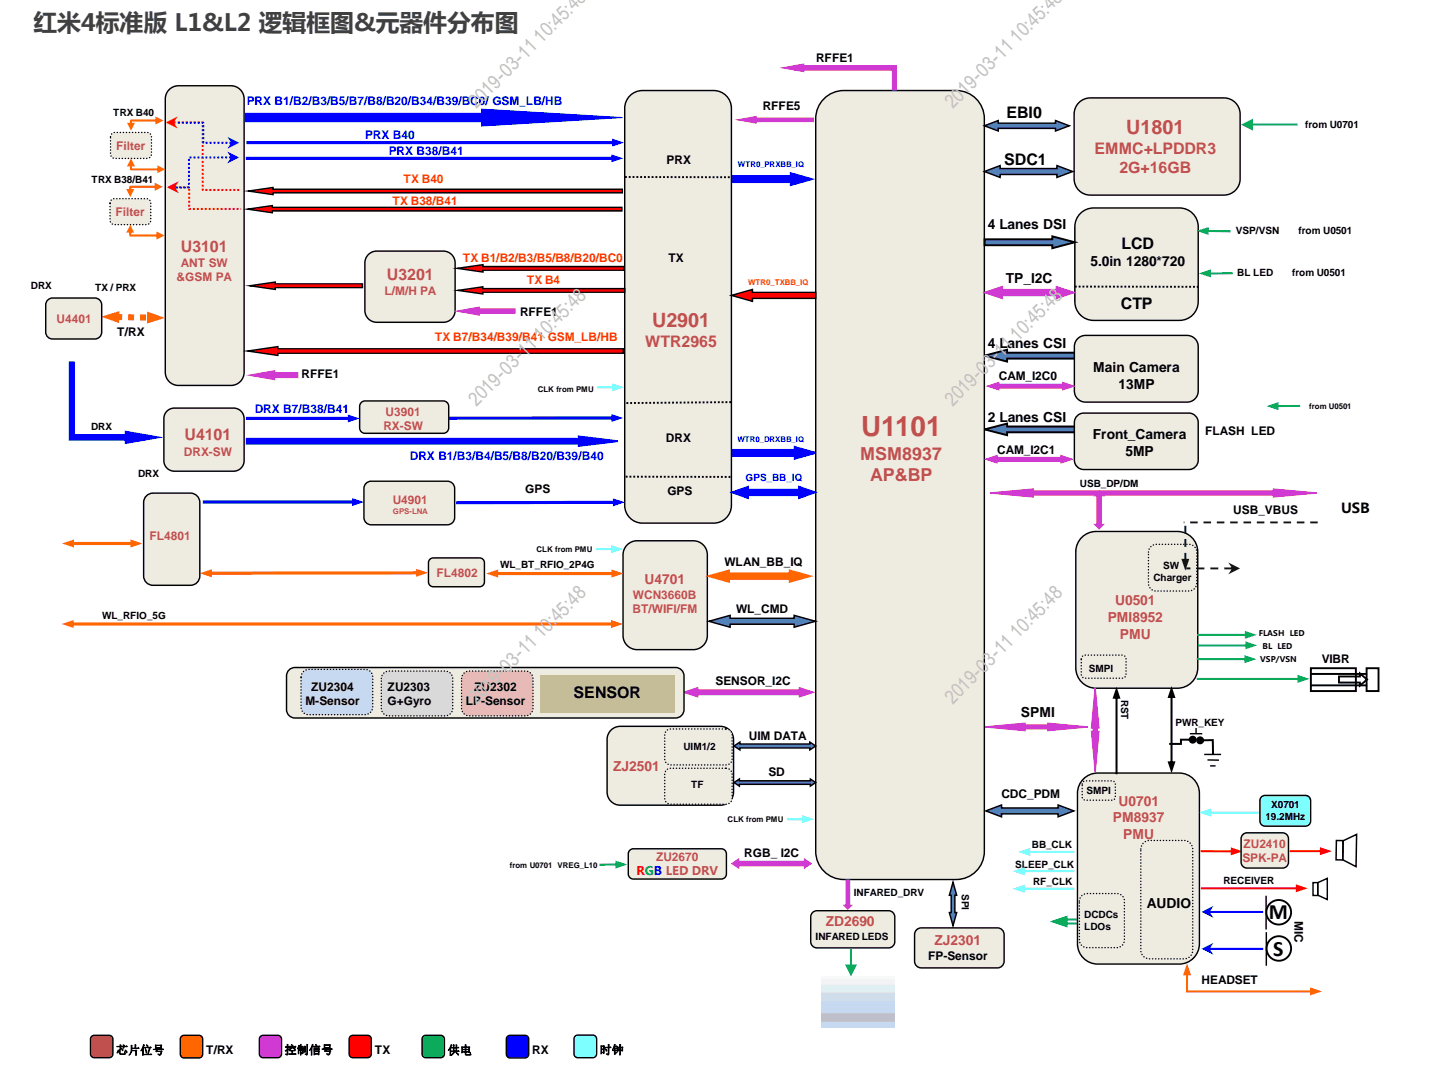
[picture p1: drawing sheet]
<svg xmlns="http://www.w3.org/2000/svg" width="254mm" height="190mm" viewBox="0 0 254 190" stroke-linecap="round" stroke-linejoin="round" font-family="sans-serif">
<path d="M111.9 151.1l.7-.3h15.6a.9 .9 0 0 1 .9 .9v3.6a.9 .9 0 0 1-.9 .9h-15.6a.9 .9 0 0 1-.9-.9v-3.6z" fill-rule="evenodd" fill="#eeece1"/>
<path d="M111.9 151.1l.7-.3h15.6a.9 .9 0 0 1 .9 .9v3.6a.9 .9 0 0 1-.9 .9h-15.6a.9 .9 0 0 1-.9-.9v-3.6z" fill="none" stroke="#000" stroke-width=".25"/>
<path d="M64.2 71.5l.7-.3h13.9a.96 .96 0 0 1 1 1v3.8a.96 .96 0 0 1-1 1h-13.9a.96 .96 0 0 1-1-1v-3.8z" fill-rule="evenodd" fill="#eeece1"/>
<path d="M64.2 71.5l.7-.3h13.9a.96 .96 0 0 1 1 1v3.8a.96 .96 0 0 1-1 1h-13.9a.96 .96 0 0 1-1-1v-3.8z" fill="none" stroke="#000" stroke-width=".25"/>
<path d="M129.3 31.3h11.3v-.5l3.7 1-3.7 1.1v-.5h-11.3z" fill-rule="evenodd" fill="#00f"/>
<path d="M129.3 31.3h11.3v-.5l3.7 1-3.7 1.1v-.5h-11.3z" fill="none" stroke="#00f" stroke-width=".34"/>
<path d="M130 79.9h11.2v-.5l3.8 1.1-3.8 1v-.5h-11.2z" fill-rule="evenodd" fill="#00f"/>
<path d="M130 79.9h11.2v-.5l3.8 1.1-3.8 1v-.5h-11.2z" fill="none" stroke="#00f" stroke-width=".34"/>
<path d="M175 63.2l4-1.1v.6h12.1v1h-12.1v.6z" fill-rule="evenodd" fill="#4f81bd"/>
<path d="M175 63.2l4-1.1v.6h12.1v1h-12.1v.6z" fill="none" stroke="#000" stroke-width=".34"/>
<path d="M175 76.3l4-1v.5h12.1v1h-12.1v.5z" fill-rule="evenodd" fill="#4f81bd"/>
<path d="M175 76.3l4-1v.5h12.1v1h-12.1v.5z" fill="none" stroke="#000" stroke-width=".34"/>
<path d="M146.2 17.9a5 5 0 0 1 3.8-1.8h20a5 5 0 0 1 5 5v130.2a5 5 0 0 1-5 5h-20a5 5 0 0 1-5-5v-130.2a5 5 0 0 1 1.2-3.2z" fill-rule="evenodd" fill="#eeece1"/>
<path d="M146.2 17.9a5 5 0 0 1 3.8-1.8h20a5 5 0 0 1 5 5v130.2a5 5 0 0 1-5 5h-20a5 5 0 0 1-5-5v-130.2a5 5 0 0 1 1.2-3.2z" fill="none" stroke="#000" stroke-width=".25"/>
<path d="M112 17a3.2 3.2 0 0 1 2.2-.9h12.6a3.2 3.2 0 0 1 3.2 3.1v70.6a3.2 3.2 0 0 1-3.2 3.2h-12.6a3.2 3.2 0 0 1-3.2-3.2v-70.6a3.2 3.2 0 0 1 1-2.2z" fill-rule="evenodd" fill="#eeece1"/>
<path d="M112 17a3.2 3.2 0 0 1 2.2-.9h12.6a3.2 3.2 0 0 1 3.2 3.1v70.6a3.2 3.2 0 0 1-3.2 3.2h-12.6a3.2 3.2 0 0 1-3.2-3.2v-70.6a3.2 3.2 0 0 1 1-2.2z" fill="none" stroke="#000" stroke-width=".25"/>
<path d="M192 18l1.1-.5 .7-.1h23.8a2.88 2.88 0 0 1 2.8 2.9v11.5a2.88 2.88 0 0 1-2.8 2.9h-23.8a2.88 2.88 0 0 1-2.9-2.9v-11.5a2.87 2.87 0 0 1 1.1-2.3z" fill-rule="evenodd" fill="#eeece1"/>
<path d="M192 18l1.1-.5 .7-.1h23.8a2.88 2.88 0 0 1 2.8 2.9v11.5a2.88 2.88 0 0 1-2.8 2.9h-23.8a2.88 2.88 0 0 1-2.9-2.9v-11.5a2.87 2.87 0 0 1 1.1-2.3z" fill="none" stroke="#000" stroke-width=".25"/>
<path d="M191.5 60.2l.9-.5 .5-.1h18.1a1.98 1.98 0 0 1 2 2v7.9a1.98 1.98 0 0 1-2 2h-18.1a1.98 1.98 0 0 1-1.9-2v-7.9v-.5z" fill-rule="evenodd" fill="#eeece1"/>
<path d="M191.5 60.2l.9-.5 .5-.1h18.1a1.98 1.98 0 0 1 2 2v7.9a1.98 1.98 0 0 1-2 2h-18.1a1.98 1.98 0 0 1-1.9-2v-7.9v-.5z" fill="none" stroke="#000" stroke-width=".25"/>
<path d="M192 37.9a3.3 3.3 0 0 1 2.4-.9h15.2a3.3 3.3 0 0 1 3.4 3.3v13.3a3.3 3.3 0 0 1-3.4 3.3h-15.2a3.3 3.3 0 0 1-3.3-3.3v-13.3a3.3 3.3 0 0 1 .9-2.4z" fill-rule="evenodd" fill="#eeece1"/>
<path d="M192 37.9a3.3 3.3 0 0 1 2.4-.9h15.2a3.3 3.3 0 0 1 3.4 3.3v13.3a3.3 3.3 0 0 1-3.4 3.3h-15.2a3.3 3.3 0 0 1-3.3-3.3v-13.3a3.3 3.3 0 0 1 .9-2.4z" fill="none" stroke="#000" stroke-width=".25"/>
<path d="M191.5 73.9l.7-.4 .4-.1h18.7a1.67 1.67 0 0 1 1.7 1.7v6.7a1.67 1.67 0 0 1-1.7 1.6h-18.7a1.67 1.67 0 0 1-1.6-1.6v-6.7v-.5z" fill-rule="evenodd" fill="#eeece1"/>
<path d="M191.5 73.9l.7-.4 .4-.1h18.7a1.67 1.67 0 0 1 1.7 1.7v6.7a1.67 1.67 0 0 1-1.7 1.6h-18.7a1.67 1.67 0 0 1-1.6-1.6v-6.7v-.5z" fill="none" stroke="#000" stroke-width=".25"/>
<path d="M29.9 16.1a2.33 2.33 0 0 1 1.8-.9h9.4a2.33 2.33 0 0 1 2.3 2.4v48.6a2.33 2.33 0 0 1-2.3 2.3h-9.4a2.33 2.33 0 0 1-2.3-2.3v-48.6v-.6z" fill-rule="evenodd" fill="#eeece1"/>
<path d="M29.9 16.1a2.33 2.33 0 0 1 1.8-.9h9.4a2.33 2.33 0 0 1 2.3 2.4v48.6a2.33 2.33 0 0 1-2.3 2.3h-9.4a2.33 2.33 0 0 1-2.3-2.3v-48.6v-.6z" fill="none" stroke="#000" stroke-width=".25"/>
<path d="M65.2 85.8l.8-.3h13.5a1.29 1.29 0 0 1 1.3 1.3v5.2a1.29 1.29 0 0 1-1.3 1.3h-13.5a1.29 1.29 0 0 1-1.3-1.3v-5.2l.1-.4z" fill-rule="evenodd" fill="#eeece1"/>
<path d="M65.2 85.8l.8-.3h13.5a1.29 1.29 0 0 1 1.3 1.3v5.2a1.29 1.29 0 0 1-1.3 1.3h-13.5a1.29 1.29 0 0 1-1.3-1.3v-5.2l.1-.4z" fill="none" stroke="#000" stroke-width=".25"/>
<path d="M111.1 31.5h18.9M191.1 50.9l21.9 .1M111.3 71.6l18.7-.1M111.2 84.7l19 .1" fill="none" stroke="#000" stroke-width=".34" stroke-dasharray=".3 .3" stroke-linecap="butt"/>
<path d="M130 87.5l3-1.1v.6h9v-.6l3 1.1-3 1.1v-.6h-9v.6z" fill-rule="evenodd" fill="#00f"/>
<path d="M130 87.5l3-1.1v.6h9v-.6l3 1.1-3 1.1v-.6h-9v.6z" fill="none" stroke="#00f" stroke-width=".25"/>
<path d="M175 52l3.2-1.1v.6h9.6v-.6l3.2 1.1-3.2 1v-.5h-9.6v.5z" fill-rule="evenodd" fill="#d03ad2"/>
<path d="M175 52l3.2-1.1v.6h9.6v-.6l3.2 1.1-3.2 1v-.5h-9.6v.5z" fill="none" stroke="#d03ad2" stroke-width=".25"/>
<path d="M175 30.5l2.8-1.1v.6h10.1v-.6l2.8 1.1-2.8 1v-.5h-10.1v.5z" fill-rule="evenodd" fill="#4f81bd"/>
<path d="M175 30.5l2.8-1.1v.6h10.1v-.6l2.8 1.1-2.8 1v-.5h-10.1v.5z" fill="none" stroke="#000" stroke-width=".25"/>
<path d="M175 22.4l2.4-1v.5h10.2v-.5l2.5 1-2.5 .9v-.5h-10.2v.5z" fill-rule="evenodd" fill="#4f81bd"/>
<path d="M175 22.4l2.4-1v.5h10.2v-.5l2.5 1-2.5 .9v-.5h-10.2v.5z" fill="none" stroke="#000" stroke-width=".25"/>
<path d="M111.7 96.6l1-.4 .5-.1h10a2.5 2.5 0 0 1 2.5 2.5v14.3a2.5 2.5 0 0 1-2.5 2.5h-10a2.5 2.5 0 0 1-2.5-2.5v-14.3a2.49 2.49 0 0 1 1-2z" fill-rule="evenodd" fill="#eeece1"/>
<path d="M111.7 96.6l1-.4 .5-.1h10a2.5 2.5 0 0 1 2.5 2.5v14.3a2.5 2.5 0 0 1-2.5 2.5h-10a2.5 2.5 0 0 1-2.5-2.5v-14.3a2.49 2.49 0 0 1 1-2z" fill="none" stroke="#000" stroke-width=".25"/>
<path d="M126 102.4l3.6-1v.5h10.8v-.5l3.6 1-3.6 1v-.5h-10.8v.5z" fill-rule="evenodd" fill="#f60"/>
<path d="M126 102.4l3.6-1v.5h10.8v-.5l3.6 1-3.6 1v-.5h-10.8v.5z" fill="none" stroke="#f60" stroke-width=".34"/>
<path d="M126 110.4l3.8-1.1v.6h11.4v-.6l3.7 1.1-3.7 1.1v-.6h-11.4v.6z" fill-rule="evenodd" fill="#4f81bd"/>
<path d="M126 110.4l3.8-1.1v.6h11.4v-.6l3.7 1.1-3.7 1.1v-.6h-11.4v.6z" fill="none" stroke="#000" stroke-width=".25"/>
<g fill="#f60">
<path d="M12.8 96.3h10.7v.6h-10.7zM11 96.6l2.1-.7v1.4zM23.2 95.9l2.1 .7-2.1 .7z"/>
<path d="M12.7 110.6h96.3v.6h-96.3zM11 110.9l2.1-.7v1.4zM108.6 110.2l2.1 .7-2.1 .7z"/>
</g>
<path d="M26 88.1l.7-.4 .5-.1h6.7a1.66 1.66 0 0 1 1.6 1.7v13a1.66 1.66 0 0 1-1.6 1.7h-6.7a1.66 1.66 0 0 1-1.7-1.7v-13l.1-.4z" fill-rule="evenodd" fill="#eeece1"/>
<path d="M26 88.1l.7-.4 .5-.1h6.7a1.66 1.66 0 0 1 1.6 1.7v13a1.66 1.66 0 0 1-1.6 1.7h-6.7a1.66 1.66 0 0 1-1.7-1.7v-13l.1-.4z" fill="none" stroke="#000" stroke-width=".25"/>
<path d="M106 97.4v.4h3v-.4zM108.6 96.9v1.4l2.1-.7z" fill="#6ff"/>
<path d="M81.1 89.1v.5l28.2-.1v-.5zM108.9 88.6v1.4l2.2-.7z" fill="#00f"/>
<path d="M20.7 55.8h1v1.1h-1.1zM22.8 55.8l1 .1v1h-1zM24.9 55.9h1.1l-.1 1.1-1-.1zM18 56.3l3.2-1v2.1zM26.2 55.4l3.1 1.1-3.2 1z" fill="#f60"/>
<path d="M43.6 20.1h42v-.7l25 1.5-25 1.5v-.8h-42z" fill-rule="evenodd" fill="#00f"/>
<path d="M43.6 20.1h42v-.7l25 1.5-25 1.5v-.8h-42z" fill="none" stroke="#00f" stroke-width=".18"/>
<path d="M130 52.5l3.8-1.1v.6h11.2v1h-11.2v.6z" fill-rule="evenodd" fill="#f00"/>
<path d="M130 52.5l3.8-1.1v.6h11.2v1h-11.2v.6z" fill="none" stroke="#000" stroke-width=".25"/>
<path d="M214.5 40.9h4.2v.4l-4.2-.1zM212.7 41l2.2-.7-.1 1.5z" fill="#00b050"/>
<path d="M32.2 184.2l.5-.2h2.7a.66 .66 0 0 1 .6 .6v2.7a.66 .66 0 0 1-.6 .7h-2.7a.66 .66 0 0 1-.7-.7v-2.7z" fill-rule="evenodd" fill="#f60"/>
<path d="M32.2 184.2l.5-.2h2.7a.66 .66 0 0 1 .6 .6v2.7a.66 .66 0 0 1-.6 .7h-2.7a.66 .66 0 0 1-.7-.7v-2.7z" fill="none" stroke="#000" stroke-width=".25"/>
<path d="M62.3 184.2l.4-.2h2.6a.66 .66 0 0 1 .7 .6v2.7a.66 .66 0 0 1-.7 .7h-2.6a.66 .66 0 0 1-.6-.7v-2.7z" fill-rule="evenodd" fill="#f00"/>
<path d="M62.3 184.2l.4-.2h2.6a.66 .66 0 0 1 .7 .6v2.7a.66 .66 0 0 1-.7 .7h-2.6a.66 .66 0 0 1-.6-.7v-2.7z" fill="none" stroke="#000" stroke-width=".25"/>
<path d="M90.2 184.2l.5-.2h2.6a.66 .66 0 0 1 .7 .6v2.7a.66 .66 0 0 1-.7 .7h-2.6a.66 .66 0 0 1-.7-.7v-2.7z" fill-rule="evenodd" fill="#00f"/>
<path d="M90.2 184.2l.5-.2h2.6a.66 .66 0 0 1 .7 .6v2.7a.66 .66 0 0 1-.7 .7h-2.6a.66 .66 0 0 1-.7-.7v-2.7z" fill="none" stroke="#000" stroke-width=".25"/>
<path d="M75.2 184.2l.5-.2h2.6a.66 .66 0 0 1 .7 .6v2.7a.66 .66 0 0 1-.7 .7h-2.6a.66 .66 0 0 1-.7-.7v-2.7z" fill-rule="evenodd" fill="#00b050"/>
<path d="M75.2 184.2l.5-.2h2.6a.66 .66 0 0 1 .7 .6v2.7a.66 .66 0 0 1-.7 .7h-2.6a.66 .66 0 0 1-.7-.7v-2.7z" fill="none" stroke="#000" stroke-width=".25"/>
<path d="M16.3 184.2l.4-.2h2.7a.66 .66 0 0 1 .7 .6v2.7a.66 .66 0 0 1-.7 .7h-2.7a.66 .66 0 0 1-.6-.7v-2.7z" fill-rule="evenodd" fill="#c0504d"/>
<path d="M16.3 184.2l.4-.2h2.7a.66 .66 0 0 1 .7 .6v2.7a.66 .66 0 0 1-.7 .7h-2.7a.66 .66 0 0 1-.6-.7v-2.7z" fill="none" stroke="#000" stroke-width=".25"/>
<path d="M46.3 184.2l.5-.2h2.6a.66 .66 0 0 1 .6 .6v2.7a.66 .66 0 0 1-.6 .7h-2.6a.66 .66 0 0 1-.7-.7v-2.7z" fill-rule="evenodd" fill="#d03ad2"/>
<path d="M46.3 184.2l.5-.2h2.6a.66 .66 0 0 1 .6 .6v2.7a.66 .66 0 0 1-.6 .7h-2.6a.66 .66 0 0 1-.7-.7v-2.7z" fill="none" stroke="#000" stroke-width=".25"/>
<path d="M102.2 184.1l.5-.2h2.7a.67 .67 0 0 1 .6 .7v2.7a.67 .67 0 0 1-.6 .7h-2.7a.67 .67 0 0 1-.7-.7v-2.7z" fill-rule="evenodd" fill="#6ff"/>
<path d="M102.2 184.1l.5-.2h2.7a.67 .67 0 0 1 .6 .7v2.7a.67 .67 0 0 1-.6 .7h-2.7a.67 .67 0 0 1-.7-.7v-2.7z" fill="none" stroke="#000" stroke-width=".25"/>
<path d="M175 42.5h12v-.5l4.1 1.1-4.1 1v-.5h-12z" fill-rule="evenodd" fill="#4f81bd"/>
<path d="M175 42.5h12v-.5l4.1 1.1-4.1 1v-.5h-12z" fill="none" stroke="#000" stroke-width=".34"/>
<path d="M29.7 73.1l.8-.5 .5-.1h10.5a1.87 1.87 0 0 1 1.9 1.9v7.5a1.87 1.87 0 0 1-1.9 1.8h-10.5a1.87 1.87 0 0 1-1.9-1.8v-7.5l.1-.5z" fill-rule="evenodd" fill="#eeece1"/>
<path d="M29.7 73.1l.8-.5 .5-.1h10.5a1.87 1.87 0 0 1 1.9 1.9v7.5a1.87 1.87 0 0 1-1.9 1.8h-10.5a1.87 1.87 0 0 1-1.9-1.8v-7.5l.1-.5z" fill="none" stroke="#000" stroke-width=".25"/>
<path d="M43.9 78h59v-.4l6.9 .8-6.9 .8v-.4h-59z" fill-rule="evenodd" fill="#00f"/>
<path d="M43.9 78h59v-.4l6.9 .8-6.9 .8v-.4h-59z" fill="none" stroke="#00f" stroke-width=".34"/>
<path d="M44.6 66.7l4.2-.7v.3h4.1v.7h-4.1v.4z" fill-rule="evenodd" fill="#d03ad2"/>
<path d="M44.6 66.7l4.2-.7v.3h4.1v.7h-4.1v.4z" fill="none" stroke="#d03ad2" stroke-width=".34"/>
<path d="M36 88.9v.6h26.9v-.6zM62.6 88.5v1.4l2.1-.7z" fill="#00f"/>
<path d="M214.9 48.4v.4l4.2-.1v-.3zM213.1 48.6l2.1 .7v-1.4z" fill="#00b050"/>
<path d="M130.5 139.1l.9-.7v.3h12.6v-.3l1 .7-1 .6v-.3h-12.6v.3z" fill-rule="evenodd" fill="#4f81bd"/>
<path d="M130.5 139.1l.9-.7v.3h12.6v-.3l1 .7-1 .6v-.3h-12.6v.3z" fill="none" stroke="#000" stroke-width=".25"/>
<path d="M130.5 132.6l1-.7v.3h12.5v-.3l1 .7-1 .7v-.4h-12.5v.4z" fill-rule="evenodd" fill="#4f81bd"/>
<path d="M130.5 132.6l1-.7v.3h12.5v-.3l1 .7-1 .7v-.4h-12.5v.4z" fill="none" stroke="#000" stroke-width=".25"/>
<path d="M108.4 129.9a2.33 2.33 0 0 1 1.8-.8h17.9a2.33 2.33 0 0 1 2.3 2.3v9.4a2.33 2.33 0 0 1-2.3 2.3h-17.9a2.33 2.33 0 0 1-2.3-2.3v-9.4l.1-.5z" fill-rule="evenodd" fill="#eeece1"/>
<path d="M108.4 129.9a2.33 2.33 0 0 1 1.8-.8h17.9a2.33 2.33 0 0 1 2.3 2.3v9.4a2.33 2.33 0 0 1-2.3 2.3h-17.9a2.33 2.33 0 0 1-2.3-2.3v-9.4l.1-.5z" fill="none" stroke="#000" stroke-width=".25"/>
<path d="M118.6 129.7l.6-.2h9.9a1.06 1.06 0 0 1 1 1.1v4.3a1.06 1.06 0 0 1-1 1h-9.9a1.06 1.06 0 0 1-1-1v-4.3v-.3z" fill-rule="evenodd" fill="#eeece1"/>
<path d="M118.6 129.7l.6-.2h9.9a1.06 1.06 0 0 1 1 1.1v4.3a1.06 1.06 0 0 1-1 1h-9.9a1.06 1.06 0 0 1-1-1v-4.3v-.3z" fill="none" stroke="#000" stroke-width=".25" stroke-dasharray="0 .5"/>
<path d="M118.6 136.7l.6-.2h9.9a1.06 1.06 0 0 1 1 1.1v4.3a1.06 1.06 0 0 1-1 1h-9.9a1.06 1.06 0 0 1-1-1v-4.3v-.3z" fill-rule="evenodd" fill="#eeece1"/>
<path d="M118.6 136.7l.6-.2h9.9a1.06 1.06 0 0 1 1 1.1v4.3a1.06 1.06 0 0 1-1 1h-9.9a1.06 1.06 0 0 1-1-1v-4.3v-.3z" fill="none" stroke="#000" stroke-width=".25" stroke-dasharray="0 .5"/>
<path d="M65.5 45.2l.9-.5 .6-.1h11.8a2.11 2.11 0 0 1 2.1 2.1v8.5a2.11 2.11 0 0 1-2.1 2.1h-11.8a2.11 2.11 0 0 1-2.1-2.1v-8.5v-.5z" fill-rule="evenodd" fill="#eeece1"/>
<path d="M65.5 45.2l.9-.5 .6-.1h11.8a2.11 2.11 0 0 1 2.1 2.1v8.5a2.11 2.11 0 0 1-2.1 2.1h-11.8a2.11 2.11 0 0 1-2.1-2.1v-8.5v-.5z" fill="none" stroke="#000" stroke-width=".25"/>
<path d="M81.3 47.7l4.5-.7v.4h25.1v.6h-25.1v.3z" fill-rule="evenodd" fill="#f00"/>
<path d="M81.3 47.7l4.5-.7v.4h25.1v.6h-25.1v.3z" fill="none" stroke="#000" stroke-width=".25"/>
<path d="M81.5 55.3l3.6-.6v.3h6.4v.6h-6.4v.3z" fill-rule="evenodd" fill="#d03ad2"/>
<path d="M81.5 55.3l3.6-.6v.3h6.4v.6h-6.4v.3z" fill="none" stroke="#d03ad2" stroke-width=".34"/>
<path d="M121.5 123l2.5-.8v.4h18.1v-.4l2.5 .8-2.5 .8v-.4h-18.1v.4z" fill-rule="evenodd" fill="#d03ad2"/>
<path d="M121.5 123l2.5-.8v.4h18.1v-.4l2.5 .8-2.5 .8v-.4h-18.1v.4z" fill="none" stroke="#d03ad2" stroke-width=".25"/>
<path d="M51.2 119.2l.8-.5 .4-.1h67.7a1.5 1.5 0 0 1 1.5 1.5v6a1.5 1.5 0 0 1-1.5 1.5h-67.7a1.5 1.5 0 0 1-1.5-1.5v-6z" fill-rule="evenodd" fill="#eeece1"/>
<path d="M51.2 119.2l.8-.5 .4-.1h67.7a1.5 1.5 0 0 1 1.5 1.5v6a1.5 1.5 0 0 1-1.5 1.5h-67.7a1.5 1.5 0 0 1-1.5-1.5v-6z" fill="none" stroke="#000" stroke-width=".25"/>
<path d="M96 120h23.9v6.7h-23.9z" fill-rule="evenodd" fill="#c4bd97"/>
<path d="M53.8 119.5l.6-.5h.4h10.1a1.34 1.34 0 0 1 1.4 1.3v5.4a1.34 1.34 0 0 1-1.4 1.3h-10.1a1.34 1.34 0 0 1-1.3-1.3v-5.4z" fill-rule="evenodd" fill="#c6d9f1"/>
<path d="M53.8 119.5l.6-.5h.4h10.1a1.34 1.34 0 0 1 1.4 1.3v5.4a1.34 1.34 0 0 1-1.4 1.3h-10.1a1.34 1.34 0 0 1-1.3-1.3v-5.4z" fill="none" stroke="#000" stroke-width=".25" stroke-dasharray="0 .5"/>
<path d="M68 119.8l.7-.5h.4h10a1.32 1.32 0 0 1 1.4 1.3v5.3a1.32 1.32 0 0 1-1.4 1.3h-10a1.32 1.32 0 0 1-1.3-1.3v-5.3z" fill-rule="evenodd" fill="#d9d9d9"/>
<path d="M68 119.8l.7-.5h.4h10a1.32 1.32 0 0 1 1.4 1.3v5.3a1.32 1.32 0 0 1-1.4 1.3h-10a1.32 1.32 0 0 1-1.3-1.3v-5.3z" fill="none" stroke="#000" stroke-width=".25" stroke-dasharray="0 .5"/>
<path d="M82.3 119.8l.6-.5h.5h10a1.32 1.32 0 0 1 1.3 1.3v5.3a1.32 1.32 0 0 1-1.3 1.3h-10a1.32 1.32 0 0 1-1.4-1.3v-5.3z" fill-rule="evenodd" fill="#e6b9b8"/>
<path d="M82.3 119.8l.6-.5h.5h10a1.32 1.32 0 0 1 1.3 1.3v5.3a1.32 1.32 0 0 1-1.3 1.3h-10a1.32 1.32 0 0 1-1.4-1.3v-5.3z" fill="none" stroke="#000" stroke-width=".25" stroke-dasharray="0 .5"/>
<g fill="#6ff">
<path d="M106.2 68.7v.3h2.9v-.3zM108.8 68.1v1.4l2.1-.7z"/>
<path d="M140 145.4v.4h2.9v-.4zM142.6 144.9v1.4l2.1-.7z"/>
</g>
<path d="M163 165.1l.7-.2h13.6a1.18 1.18 0 0 1 1.2 1.2v4.7a1.18 1.18 0 0 1-1.2 1.2h-13.6a1.18 1.18 0 0 1-1.1-1.2v-4.7v-.4z" fill-rule="evenodd" fill="#eeece1"/>
<path d="M163 165.1l.7-.2h13.6a1.18 1.18 0 0 1 1.2 1.2v4.7a1.18 1.18 0 0 1-1.2 1.2h-13.6a1.18 1.18 0 0 1-1.1-1.2v-4.7v-.4z" fill="none" stroke="#000" stroke-width=".25"/>
<path d="M169.4 156.8l.7 2.3h-.4v3.1h.4l-.7 2.3-.7-2.3h.4v-3.1h-.4z" fill-rule="evenodd" fill="#4f81bd"/>
<path d="M169.4 156.8l.7 2.3h-.4v3.1h.4l-.7 2.3-.7-2.3h.4v-3.1h-.4z" fill="none" stroke="#000" stroke-width=".25"/>
<path d="M222.4 22h8.2v.3h-8.2zM220.6 22.1l2.1-1v2.1z" fill="#00b050"/>
<g fill="#00f">
<path d="M79.8 74v.6h29.2v-.6zM108.7 73.6v1.4l2.1-.7z"/>
<path d="M43.7 74.1v.5h18.5v-.5zM61.8 73.7v1.4l2.1-.7z"/>
</g>
<path d="M226.9 72v.3h4.2v-.3zM225.1 72.2l2.1 .7v-1.4z" fill="#00b050"/>
<path d="M175.1 129.2l7.1-.7v.4h4v-.4l7.1 .7-7.1 .6v-.3h-4v.3z" fill-rule="evenodd" fill="#d03ad2"/>
<path d="M175.1 129.2l7.1-.7v.4h4v-.4l7.1 .7-7.1 .6v-.3h-4v.3z" fill="none" stroke="#d03ad2" stroke-width=".25"/>
<path d="M192.3 95.5a3.6 3.6 0 0 1 2.5-1.1h14.5a3.6 3.6 0 0 1 3.6 3.7v20.6a3.6 3.6 0 0 1-3.6 3.6h-14.5a3.6 3.6 0 0 1-3.6-3.6v-20.6a3.6 3.6 0 0 1 1.1-2.6z" fill-rule="evenodd" fill="#eeece1"/>
<path d="M192.3 95.5a3.6 3.6 0 0 1 2.5-1.1h14.5a3.6 3.6 0 0 1 3.6 3.7v20.6a3.6 3.6 0 0 1-3.6 3.6h-14.5a3.6 3.6 0 0 1-3.6-3.6v-20.6a3.6 3.6 0 0 1 1.1-2.6z" fill="none" stroke="#000" stroke-width=".25"/>
<path d="M224.2 141.6l.7-.2h7.2a.91 .91 0 0 1 .9 .9v3.6a.91 .91 0 0 1-.9 .9h-7.2a.91 .91 0 0 1-1-.9v-3.6z" fill-rule="evenodd" fill="#6ff"/>
<path d="M224.2 141.6l.7-.2h7.2a.91 .91 0 0 1 .9 .9v3.6a.91 .91 0 0 1-.9 .9h-7.2a.91 .91 0 0 1-1-.9v-3.6z" fill="none" stroke="#000" stroke-width=".25"/>
<path d="M192.6 138.4a3.6 3.6 0 0 1 2.5-1h14.5a3.6 3.6 0 0 1 3.6 3.6v26.7a3.6 3.6 0 0 1-3.6 3.6h-14.5a3.6 3.6 0 0 1-3.6-3.6v-26.7a3.6 3.6 0 0 1 1.1-2.6z" fill-rule="evenodd" fill="#eeece1"/>
<path d="M192.6 138.4a3.6 3.6 0 0 1 2.5-1h14.5a3.6 3.6 0 0 1 3.6 3.6v26.7a3.6 3.6 0 0 1-3.6 3.6h-14.5a3.6 3.6 0 0 1-3.6-3.6v-26.7a3.6 3.6 0 0 1 1.1-2.6z" fill="none" stroke="#000" stroke-width=".25"/>
<path d="M204.4 97.3l.7-.5 .4-.1h5.8a1.38 1.38 0 0 1 1.4 1.4v5.5a1.38 1.38 0 0 1-1.4 1.4h-5.8a1.38 1.38 0 0 1-1.4-1.4v-5.5z" fill-rule="evenodd" fill="#eeece1"/>
<path d="M204.4 97.3l.7-.5 .4-.1h5.8a1.38 1.38 0 0 1 1.4 1.4v5.5a1.38 1.38 0 0 1-1.4 1.4h-5.8a1.38 1.38 0 0 1-1.4-1.4v-5.5z" fill="none" stroke="#000" stroke-width=".25" stroke-dasharray="0 .5"/>
<path d="M192.4 159l.8-.2h5.3a1.33 1.33 0 0 1 1.4 1.3v7a1.33 1.33 0 0 1-1.4 1.3h-5.3a1.33 1.33 0 0 1-1.3-1.3v-7v-.4z" fill-rule="evenodd" fill="#eeece1"/>
<path d="M192.4 159l.8-.2h5.3a1.33 1.33 0 0 1 1.4 1.3v7a1.33 1.33 0 0 1-1.4 1.3h-5.3a1.33 1.33 0 0 1-1.3-1.3v-7v-.4z" fill="none" stroke="#000" stroke-width=".25" stroke-dasharray="0 .5"/>
<path d="M211.5 130.4h2.2M212.6 129.4v.9M214 134.1h3M214.6 135l2.1 .1M215.1 136.1h1" fill="none" stroke="#000" stroke-width=".25"/>
<g fill="#000">
<path d="M207.8 132v.4h2.3v-1l-.2 .2h2.1v-.3h-2.3v.9l.2-.2zM211.3 131.4a.71 .71 0 0 0 1.4 0 .71 .71 0 0 0-1.4 0z"/>
<path d="M213.3 131.4v.3h2.3l-.2-.2v2.5h.4l-.1-2.7zM212.6 131.6a.71 .71 0 0 0 1.4 0 .71 .71 0 0 0-1.4 0z"/>
</g>
<path d="M234.2 92.8h-23.8" fill="none" stroke="#060" stroke-width=".34" stroke-dasharray="1.4 1" stroke-linecap="butt"/>
<path d="M189.2 163.9h2.2v.4h-2.2zM189.2 163.2h2.2v.4h-2.2zM186.6 163.8l3.2-1.1v2.1z" fill="#00b050"/>
<path d="M176 87.6l7.6-.7v.4h42.8v-.4l7.6 .7-7.6 .7v-.3h-42.8v.3z" fill-rule="evenodd" fill="#d03ad2"/>
<path d="M176 87.6l7.6-.7v.4h42.8v-.4l7.6 .7-7.6 .7v-.3h-42.8v.3z" fill="none" stroke="#d03ad2" stroke-width=".25"/>
<g fill="#6ff">
<path d="M182.8 151.2v.4h8.2v-.4zM181 151.4l2.1 .7v-1.4z"/>
<path d="M214.9 144.2v.4h8.8v-.4zM213.1 144.4l2.2 .7v-1.4z"/>
</g>
<g fill="#060">
<path d="M217.6 100.8v.4h1.4v-.4zM215.1 100.8v.4h1.4v-.4zM212.7 100.8v.4h1.4v-.4zM210.8 100.8v.4h.8v-.4zM218.3 99.9l.7 1.1-.7 1.1 2.1-1.1z"/>
<path d="M210.5 98.3v1.4h.4v-1.4zM210.5 95.8v1.4h.4v-1.4zM210.5 93.4v1.3h.4v-1.3zM210 99.3l.7 2.1 .7-2.1z"/>
</g>
<path d="M194.7 122.2l.6 7.2h-.3v.6h.3l-.6 7.1-.7-7.1h.3v-.6h-.3z" fill-rule="evenodd" fill="#d03ad2"/>
<path d="M194.7 122.2l.6 7.2h-.3v.6h.3l-.6 7.1-.7-7.1h.3v-.6h-.3z" fill="none" stroke="#d03ad2" stroke-width=".25"/>
<g fill="#000">
<path d="M198.3 123.8h.3v13.8h-.3zM198.5 122l.7 2.2h-1.4z"/>
<path d="M208.1 123.7h.3v12h-.3zM207.5 135.3h1.4l-.7 2.1zM208.2 121.9l.7 2.1h-1.4z"/>
</g>
<path d="M192.4 116.6l.5-.2h6.6a.69 .69 0 0 1 .7 .7v2.7a.69 .69 0 0 1-.7 .7h-6.6a.69 .69 0 0 1-.7-.7v-2.7z" fill-rule="evenodd" fill="#eeece1"/>
<path d="M192.4 116.6l.5-.2h6.6a.69 .69 0 0 1 .7 .7v2.7a.69 .69 0 0 1-.7 .7h-6.6a.69 .69 0 0 1-.7-.7v-2.7z" fill="none" stroke="#000" stroke-width=".25" stroke-dasharray="0 .5"/>
<path d="M192.6 138.8h5.4l.2 .5v2.6l-.5 .3-5.1-.1-.2-.5v-2.3z" fill-rule="evenodd" fill="#eeece1"/>
<path d="M192.6 138.8h5.4l.2 .5v2.6l-.5 .3-5.1-.1-.2-.5v-2.3z" fill="none" stroke="#000" stroke-width=".25" stroke-dasharray="0 .5"/>
<g fill="#00b050">
<path d="M212.8 112.6v.4h8.8v-.4zM221.3 112.1v1.4l2.1-.7z"/>
<path d="M212.9 114.5v.4h8.8v-.4zM221.4 114v1.4l2.1-.7z"/>
<path d="M212.7 117v.3h8.8v-.3zM221.2 116.4v1.4l2.1-.7z"/>
</g>
<path d="M181.8 157.8v.3h9.2v-.3zM180 157.9l2.1 .8v-1.5z" fill="#6ff"/>
<path d="M203.4 149.6l.9-.2h6.2a1.54 1.54 0 0 1 1.5 1.5v18a1.54 1.54 0 0 1-1.5 1.5h-6.2a1.54 1.54 0 0 1-1.5-1.5v-18l.1-.5z" fill-rule="evenodd" fill="#eeece1"/>
<path d="M203.4 149.6l.9-.2h6.2a1.54 1.54 0 0 1 1.5 1.5v18a1.54 1.54 0 0 1-1.5 1.5h-6.2a1.54 1.54 0 0 1-1.5-1.5v-18l.1-.5z" fill="none" stroke="#000" stroke-width=".25" stroke-dasharray="0 .5"/>
<path d="M237.5 149.4h1.2v3.4h-1.2zM238.7 149.4l2.4-1.1-.1 5.7-2.3-1.2z" fill="none" stroke="#000" stroke-width=".26"/>
<g fill="#f00">
<path d="M213.4 151.1h5.7v.4l-5.7-.1zM218.8 150.6l2.1 .7-2.1 .7z"/>
<path d="M213.4 157.7h17.3v.3h-17.3zM230.3 157.2l2.2 .7-2.2 .7z"/>
</g>
<path d="M210.8 173h.4v3.2l-.2-.2h22.2v.4h-22.4zM211 171.2l.7 2.1h-1.4zM232.9 175.5l2.1 .7-2.1 .7z" fill="#f60"/>
<g fill="none" stroke="#000" stroke-width=".34">
<path d="M233 118.7h8v4.1h-8zM233 119.8h10M242.9 118.7h2.1v4.1h-2.1zM233 121.8h10M238 120.2h3.7v-.5l1.3 1.1-1.3 1v-.5h-3.7z"/>
<circle cx="227.3" cy="162.1" r="2.19"/>
</g>
<path d="M225 159.2v6M233.4 156.8h.8v2.3h-.8zM234.2 156.9l1.7-.8v3.8l-1.7-.8z" fill="none" stroke="#000" stroke-width=".25"/>
<path d="M229.2 151.1h5.8v.3h-5.8zM234.6 150.6l2.1 .7-2.1 .7z" fill="#f00"/>
<path d="M220.8 148.4l.5-.3 .3-.1h6.4a1.05 1.05 0 0 1 1 1v4.2a1.05 1.05 0 0 1-1 1.1h-6.4a1.05 1.05 0 0 1-1-1.1v-4.2z" fill-rule="evenodd" fill="#eeece1"/>
<path d="M220.8 148.4l.5-.3 .3-.1h6.4a1.05 1.05 0 0 1 1 1v4.2a1.05 1.05 0 0 1-1 1.1h-6.4a1.05 1.05 0 0 1-1-1.1v-4.2z" fill="none" stroke="#000" stroke-width=".25"/>
<path d="M181.8 154.6v.4h9.2v-.4zM180 154.8l2.1 .7v-1.4z" fill="#6ff"/>
<circle cx="227.3" cy="168.6" r="2.18" fill="none" stroke="#000" stroke-width=".34"/>
<path d="M225.1 165.7v5.9" fill="none" stroke="#000" stroke-width=".25"/>
<g fill="#00f">
<path d="M215 161.9h9.6v.3h-9.6zM213.6 162.1l2.1-1.1-.7 1.1 .7 1z"/>
<path d="M215 168.4h9.6v.4h-9.6zM213.6 168.6l2.1-1-.7 1 .7 1.1z"/>
</g>
<g fill="#00b050">
<path d="M212.7 120.5v.3h18.3v-.3zM230.6 119.9v1.5l2.1-.8z"/>
<path d="M106.6 153.5v.3h3.1v-.3zM109.4 152.9v1.5l2.1-.8z"/>
</g>
<path d="M130.1 153.5l1.2-.8v.4h11.7v-.4l1.1 .8-1.1 .7v-.4h-11.7v.4z" fill-rule="evenodd" fill="#d03ad2"/>
<path d="M130.1 153.5l1.2-.8v.4h11.7v-.4l1.1 .8-1.1 .7v-.4h-11.7v.4z" fill="none" stroke="#d03ad2" stroke-width=".25"/>
<path d="M131.5 21.3l2.8-.5v.2h10.2v.5h-10.2v.3z" fill-rule="evenodd" fill="#d03ad2"/>
<path d="M131.5 21.3l2.8-.5v.2h10.2v.5h-10.2v.3z" fill="none" stroke="#d03ad2" stroke-width=".34"/>
<path d="M144.3 162.3l.6-.4 .3-.1h12.7a1.1 1.1 0 0 1 1.1 1.1v4.4a1.1 1.1 0 0 1-1.1 1.1h-12.7a1.1 1.1 0 0 1-1.1-1.1v-4.4z" fill-rule="evenodd" fill="#eeece1"/>
<path d="M144.3 162.3l.6-.4 .3-.1h12.7a1.1 1.1 0 0 1 1.1 1.1v4.4a1.1 1.1 0 0 1-1.1 1.1h-12.7a1.1 1.1 0 0 1-1.1-1.1v-4.4z" fill="none" stroke="#000" stroke-width=".25"/>
<path d="M151.1 168.7h.3v3h-.3zM150.2 171.4h2.1l-1 2.1z" fill="#00b050"/>
<path d="M150.5 156.5h.5v4.5h.2l-.5 .5-.5-.5h.3z" fill-rule="evenodd" fill="#d03ad2"/>
<path d="M150.5 156.5h.5v4.5h.2l-.5 .5-.5-.5h.3z" fill="none" stroke="#d03ad2" stroke-width=".35"/>
<path d="M194.7 88l.7-.6 .6 .6h-.3v5.3h.3l-.6 .6-.7-.6h.4v-5.3z" fill-rule="evenodd" fill="#d03ad2"/>
<path d="M194.7 88l.7-.6 .6 .6h-.3v5.3h.3l-.6 .6-.7-.6h.4v-5.3z" fill="none" stroke="#d03ad2" stroke-width=".35"/>
<path d="M146 173.6h13v9h-13z" fill-rule="evenodd" fill="#fff"/>
<path d="M175.2 144.1l2.8-1.1v.6h10.1v-.6l2.8 1.1-2.8 1.1v-.6h-10.1v.6z" fill-rule="evenodd" fill="#4f81bd"/>
<path d="M175.2 144.1l2.8-1.1v.6h10.1v-.6l2.8 1.1-2.8 1.1v-.6h-10.1v.6z" fill="none" stroke="#000" stroke-width=".25"/>
<path d="M175.3 81.6l1.9-.6v.3h11.4v-.3l1.9 .6-1.9 .7v-.4h-11.4v.4z" fill-rule="evenodd" fill="#d03ad2"/>
<path d="M175.3 81.6l1.9-.6v.3h11.4v-.3l1.9 .6-1.9 .7v-.4h-11.4v.4z" fill="none" stroke="#d03ad2" stroke-width=".25"/>
<path d="M175.6 68.6l1.9-.6v.3h11.4v-.3l1.9 .6-1.9 .7v-.4h-11.4v.4z" fill-rule="evenodd" fill="#d03ad2"/>
<path d="M175.6 68.6l1.9-.6v.3h11.4v-.3l1.9 .6-1.9 .7v-.4h-11.4v.4z" fill="none" stroke="#d03ad2" stroke-width=".25"/>
<path d="M88.2 101.6v.6h20.8v-.6zM86.4 101.9l2.1 .7v-1.4zM108.7 101.2v1.4l2.1-.7z" fill="#f60"/>
<path d="M76.4 99.4l.6-.3h8.3a.85 .85 0 0 1 .8 .9v3.4a.85 .85 0 0 1-.8 .9h-8.3a.85 .85 0 0 1-.8-.9v-3.4z" fill-rule="evenodd" fill="#eeece1"/>
<path d="M76.4 99.4l.6-.3h8.3a.85 .85 0 0 1 .8 .9v3.4a.85 .85 0 0 1-.8 .9h-8.3a.85 .85 0 0 1-.8-.9v-3.4z" fill="none" stroke="#000" stroke-width=".25"/>
<path d="M37.3 101.6v.5h37v-.6zM35.5 101.9l2.2 .7v-1.4zM74 101.1v1.4l2.1-.7z" fill="#f60"/>
<path d="M8.6 53.2l.7-.2h7.6a1.21 1.21 0 0 1 1.2 1.2v4.8a1.21 1.21 0 0 1-1.2 1.2h-7.6a1.21 1.21 0 0 1-1.2-1.2v-4.8l.1-.4z" fill-rule="evenodd" fill="#eeece1"/>
<path d="M8.6 53.2l.7-.2h7.6a1.21 1.21 0 0 1 1.2 1.2v4.8a1.21 1.21 0 0 1-1.2 1.2h-7.6a1.21 1.21 0 0 1-1.2-1.2v-4.8l.1-.4z" fill="none" stroke="#000" stroke-width=".25"/>
<path d="M12.8 64.3v13.4h9.9v-.6l3.3 .6-3.3 .6v-.6h-9.9z" fill="none" stroke="#00f" stroke-width="1.1" stroke-linecap="butt"/>
<path d="M141 12.1l1.5-.3v.3h16.5v3.5v-3.5h-16.5v.2z" fill-rule="evenodd" fill="#d03ad2"/>
<path d="M141 12.1l1.5-.3v.3h16.5v3.5v-3.5h-16.5v.2z" fill="none" stroke="#d03ad2" stroke-width=".89" stroke-linecap="butt"/>
<path d="M81.4 51.6l4.4-.6v.3h25.2v.6h-25.2v.3z" fill-rule="evenodd" fill="#f00"/>
<path d="M81.4 51.6l4.4-.6v.3h25.2v.6h-25.2v.3z" fill="none" stroke="#000" stroke-width=".25"/>
<path d="M44 62.4l5.4-.8v.4h61.4v.8h-61.4v.4z" fill-rule="evenodd" fill="#f00"/>
<path d="M44 62.4l5.4-.8v.4h61.4v.8h-61.4v.4z" fill="none" stroke="#000" stroke-width=".25"/>
<path d="M44.4 50.8l4.5-.7v.4h15.5v.6h-15.5v.3z" fill-rule="evenodd" fill="#f00"/>
<path d="M44.4 50.8l4.5-.7v.4h15.5v.6h-15.5v.3z" fill="none" stroke="#000" stroke-width=".25"/>
<path d="M19.9 23.8l.5-.3h5.8a.77 .77 0 0 1 .7 .8v3.1a.77 .77 0 0 1-.7 .8h-5.8a.77 .77 0 0 1-.8-.8v-3.1z" fill-rule="evenodd" fill="#eeece1"/>
<path d="M19.9 23.8l.5-.3h5.8a.77 .77 0 0 1 .7 .8v3.1a.77 .77 0 0 1-.7 .8h-5.8a.77 .77 0 0 1-.8-.8v-3.1z" fill="none" stroke="#000" stroke-width=".25" stroke-dasharray="0 .5"/>
<g fill="#00f">
<path d="M43.7 27.9v.5h65.3v-.5zM108.7 27.4v1.4l2.1-.7z"/>
<path d="M43.8 25.1v.5h65.4v-.5zM108.8 24.6v1.4l2.1-.7z"/>
</g>
<path d="M44.2 34l4.3-.7v.3h62.1v.7h-62.1v.3z" fill-rule="evenodd" fill="#f00"/>
<path d="M44.2 34l4.3-.7v.3h62.1v.7h-62.1v.3z" fill="none" stroke="#000" stroke-width=".25"/>
<path d="M44 37.2l4.4-.7v.4h62.1v.6h-62.1v.3z" fill-rule="evenodd" fill="#f00"/>
<path d="M44 37.2l4.4-.7v.4h62.1v.6h-62.1v.3z" fill="none" stroke="#000" stroke-width=".25"/>
<path d="M30.9 21.6h.3v.3h-.3zM31.6 21.6h.3v.3h-.3zM32.3 21.6h.3v.3h-.3zM33 21.6h.3v.3h-.3zM33.7 21.6h.4v.3h-.4zM34.4 21.6h.4v.3h-.4zM35.1 21.6h.4v.3h-.4zM35.8 21.6h.4v.3h-.3v-.1l.1 .1h-.2zM35.9 22.2h.3v.4h-.3zM35.9 23h.3v.3h-.3zM35.9 23.7h.3v.3h-.3zM35.9 24.4h.3v.3h-.3zM35.9 25.1h.3v.3h-.3zM35.9 25.8h.3v.3h-.3zM35.9 26.5h.3v.3h-.3zM35.9 27.2h.3v.3h-.3zM35.9 27.9h.3v.3h-.3zM35.9 28.6h.3v.3h-.3zM35.9 29.3h.3v.4h-.3zM35.9 30h.3v.4h-.3zM35.9 30.7h.3v.4h-.3zM35.9 31.4h.3v.4h-.3zM35.9 32.1h.3v.4h-.3zM35.9 32.8h.3v.4h-.3zM35.9 33.5h.3v.3l-.2-.2h.2v.3h-.3zM36.5 33.6h.4v.3h-.4zM37.2 33.6h.4v.3h-.4zM37.9 33.6h.4v.3h-.4zM38.6 33.6h.4v.3h-.4zM39.3 33.6h.4v.3h-.4zM40 33.6h.4v.3h-.4zM40.8 33.6h.3v.3h-.3zM41.5 33.6h.3v.3h-.3zM42.2 33.6h.3v.3h-.3zM29.5 21.8l2.1-1.1-.7 1.1 .7 1z" fill="#f00"/>
<path d="M40.8 25.2h.3v.3h-.3zM40.1 25.2h.3v.3h-.3zM39.4 25.2h.3v.3h-.3zM38.7 25.2h.3v.3h-.3zM38 25.2h.3v.3h-.3zM37.2 25.2h.4v.3h-.4zM36.5 25.2h.4v.3h-.4zM36 25.1h.3v.3l-.2-.2 .1 .3h-.2zM36 24.4h.3v.3h-.3zM36 23.7h.3v.3h-.3zM36 23h.3v.3h-.3zM36 22.3h.3v.3h-.3zM35.9 21.6l.4 .1v.2h-.3v-.1l.1 .2h-.2zM35.2 21.6h.3v.4h-.3zM34.5 21.6h.3v.4h-.3zM33.8 21.6h.3v.4h-.3zM33.1 21.6h.3v.4h-.3zM32.4 21.6h.3v.4h-.3zM31.6 21.6h.4v.4h-.4zM40.4 24.3l2.1 1.1-2.1 1 .7-1z" fill="#00f"/>
<path d="M31.1 33.1h.3v.4h-.3zM31.8 33.1h.3v.4h-.3zM32.5 33.1h.4v.4h-.4zM33.2 33.1h.4v.4h-.4zM33.4 33.6h.4v.3h-.4zM33.4 34.3h.4v.3h-.4zM33.4 35h.4v.3h-.4zM33.4 35.7h.4v.3h-.4zM33.4 36.4h.4v.3h-.4zM33.4 37.1h.4l-.2-.1h.3v.3h-.4zM34.3 37h.3v.3h-.3zM35 37h.3v.3h-.3zM35.7 37h.3v.3h-.3zM36.4 37h.4v.3h-.4zM37.1 37h.4v.3h-.4zM37.8 37h.4v.3h-.4zM38.5 37h.4v.3h-.4zM39.2 37h.4v.3h-.4zM39.9 37h.4v.3h-.4zM40.6 37h.4v.3h-.4zM41.3 37h.4v.3h-.4zM42 37h.4v.3h-.4zM42.7 37h.2v.3h-.2zM29.7 33.3l2.1-1.1-.7 1.1 .7 1z" fill="#f00"/>
<path d="M40.7 27.8v.4h.4v-.4zM40 27.8v.4h.4v-.4zM39.3 27.8v.4h.4v-.4zM38.6 27.8v.4h.4v-.4zM37.9 27.8v.4h.4v-.4zM37.2 27.8v.4h.4v-.4zM36.5 27.8v.4h.4v-.4zM35.8 27.8v.4h.3v-.4zM35.1 27.8v.4h.3v-.4zM34.4 27.8v.4h.3v-.4zM33.7 27.8v.4h.3v-.4zM33.4 28.2v.4h.4v-.4zM33.4 28.9v.4h.4v-.4zM33.4 29.7v.3h.4v-.3zM33.4 30.4v.3h.4v-.3zM33.4 31.1v.3h.4v-.3zM33.4 31.8v.3h.4v-.3zM33.4 32.5v.3h.4v-.3zM33.4 33.1v.4l.3-.1 .1-.2h-.4v.1l.2-.2zM32.7 33.1v.4h.3v-.4zM32 33.1v.4h.3v-.4zM31.3 33.1v.4h.3v-.4zM40.4 26.9l.7 1.1-.7 1 2.1-1z" fill="#00f"/>
<g fill="#f60">
<path d="M23.2 21.3l-.1 .9h.4v-.8l-.2 .2h4.7v-.4zM27.6 20.7v1.4l1.4-.7zM22.6 21.8l.7 1.4 .7-1.4z"/>
<path d="M23.1 29.2h.4v.9l-.2-.2h5v.4h-5l-.2-.2zM28 29.4l1.4 .7-1.4 .7zM23.3 28.2l.7 1.4h-1.4z"/>
</g>
<path d="M19.8 35.5l.5-.2h5.7a.77 .77 0 0 1 .8 .8v3.1a.77 .77 0 0 1-.8 .7h-5.7a.77 .77 0 0 1-.7-.7v-3.1z" fill-rule="evenodd" fill="#eeece1"/>
<path d="M19.8 35.5l.5-.2h5.7a.77 .77 0 0 1 .8 .8v3.1a.77 .77 0 0 1-.8 .7h-5.7a.77 .77 0 0 1-.7-.7v-3.1z" fill="none" stroke="#000" stroke-width=".25" stroke-dasharray="0 .5"/>
<g fill="#f60">
<path d="M23 33.1v.8h.3v-.7l-.1 .2h4.7v-.4zM27.5 32.5v1.4l1.4-.7zM22.5 33.6l.7 1.4 .7-1.4z"/>
<path d="M23 41h.3v.9l-.1-.2h5v.3h-5l-.2-.1zM27.8 41.2l1.4 .7-1.4 .7zM23.2 39.9l.7 1.4h-1.4z"/>
</g>
<text font-size="5" fill="#c0504d" x="153" y="77.5">U1101</text>
<text font-size="4.2" fill="#404040" x="5.9" y="5.4">红米4标准版 L1&amp;L2 逻辑框图&amp;元器件分布图</text>
<g font-size="3.9">
<text x="225.5" y="163.4">M</text>
<text x="226.3" y="169.8">S</text>
</g>
<g font-size="3.5" fill="#c0c0c0">
<text x="84.7" y="19.4" transform="rotate(-45 84.7 19.4)">2019-03-11 10:45:48</text>
<text x="169.3" y="19.4" transform="rotate(-45 169.3 19.4)">2019-03-11 10:45:48</text>
<text x="84.7" y="72.3" transform="rotate(-45 84.7 72.3)">2019-03-11 10:45:48</text>
<text x="169.3" y="72.3" transform="rotate(-45 169.3 72.3)">2019-03-11 10:45:48</text>
<text x="84.7" y="125.2" transform="rotate(-45 84.7 125.2)">2019-03-11 10:45:48</text>
<text x="169.3" y="125.2" transform="rotate(-45 169.3 125.2)">2019-03-11 10:45:48</text>
</g>
<g font-size="3.5" fill="#c0504d">
<text x="200.2" y="23.8">U1801</text>
<text x="115.9" y="58.2">U2901</text>
</g>
<g font-size="3.2" fill="#c0504d">
<text x="152.9" y="81.7">MSM8937</text>
<text x="154.7" y="85.6">AP&amp;BP</text>
</g>
<g font-size="2.8">
<text x="178.9" y="20.9">EBI0</text>
<text x="178.5" y="29.3">SDC1</text>
<text x="199.3" y="44.3">LCD</text>
<text x="199.2" y="55">CTP</text>
<text x="102" y="124">SENSOR</text>
</g>
<g font-size="2.8" fill="#c0504d">
<text x="194.6" y="27.3">EMMC+LPDDR3</text>
<text x="199" y="30.7">2G+16GB</text>
<text x="32.2" y="44.7">U3101</text>
<text x="68.8" y="49.8">U3201</text>
<text x="114.7" y="61.7">WTR2965</text>
<text x="32.8" y="78.2">U4101</text>
</g>
<g font-size="2.5">
<text x="175.6" y="40.6">4 Lanes DSI</text>
<text x="193.8" y="47.3">5.0in 1280*720</text>
<text x="178.8" y="50.3">TP_I2C</text>
<text x="175.6" y="61.8">4 Lanes CSI</text>
<text x="194.3" y="66.1">Main Camera</text>
<text x="198.8" y="69.1">13MP</text>
<text x="175.6" y="75">2 Lanes CSI</text>
<text x="194.3" y="78.1">Front_Camera</text>
<text x="200" y="81.1">5MP</text>
<text x="238.4" y="91.1">USB</text>
<text x="181.5" y="127.4">SPMI</text>
<text x="203.8" y="161.3">AUDIO</text>
</g>
<g font-size="2.5" fill="#c0504d">
<text x="114.6" y="103.8">U4701</text>
<text x="198.2" y="107.6">U0501</text>
<text x="196.9" y="110.6">PMI8952</text>
<text x="199" y="113.5">PMU</text>
<text x="109" y="136.9">ZJ2501</text>
<text x="198.8" y="143.1">U0701</text>
<text x="197.8" y="146.1">PM8937</text>
<text x="199.7" y="149.1">PMU</text>
<text x="146.8" y="164.5">ZD2690</text>
<text x="166.1" y="167.9">ZJ2301</text>
</g>
<g font-size="2.1">
<text x="145.1" y="11">RFFE1</text>
<text x="135.6" y="19.5">RFFE5</text>
<text x="118.5" y="29.1">PRX</text>
<text x="118.8" y="46.5">TX</text>
<text x="20.8" y="59.7">T/RX</text>
<text x="92.4" y="56.2">RFFE1</text>
<text x="53.6" y="67.2">RFFE1</text>
<text x="177.5" y="67.6">CAM_I2C0</text>
<text x="214.2" y="77.3">FLASH LED</text>
<text x="118.4" y="78.5">DRX</text>
<text x="177.2" y="80.6">CAM_I2C1</text>
<text x="93.4" y="87.6">GPS</text>
<text x="118.6" y="88">GPS</text>
<text x="219.2" y="91.4">USB_VBUS</text>
<text x="128.8" y="100.6">WLAN_BB_IQ</text>
<text x="130.8" y="108.9">WL_CMD</text>
<text x="234.9" y="117.8">VIBR</text>
<text x="54.3" y="125.3">M-Sensor</text>
<text x="55.3" y="122.8">ZU2304</text>
<text x="68.9" y="122.8">ZU2303</text>
<text x="68.9" y="125.3">G+Gyro</text>
<text x="82.8" y="125.3">LP-Sensor</text>
<text x="84.3" y="122.8">ZU2302</text>
<text x="127.2" y="121.7">SENSOR_I2C</text>
<text x="133.1" y="131.5">UIM DATA</text>
<text x="136.6" y="137.9">SD</text>
<text x="178" y="141.8">CDC_PDM</text>
<text x="132.3" y="152.2">RGB_ I2C</text>
<text x="230.1" y="163.7" transform="rotate(90 230.1 163.7)">MIC</text>
<text x="165" y="170.6">FP-Sensor</text>
<text x="213.6" y="174.8">HEADSET</text>
<text x="20.6" y="187.4">芯片位号</text>
<text x="36.6" y="187.4">T/RX</text>
<text x="50.6" y="187.3">控制信号</text>
<text x="66.6" y="187.4">TX</text>
<text x="79.6" y="187.4">供电</text>
<text x="94.6" y="187.4">RX</text>
<text x="106.6" y="187.3">时钟</text>
</g>
<g font-size="2.1" fill="#00f">
<text x="43.9" y="18.6">PRX B1/B2/B3/B5/B7/B8/B20/B34/B39/BC0/ GSM_LB/HB</text>
<text x="64.9" y="24.6">PRX B40</text>
<text x="69.1" y="27.6">PRX B38/B41</text>
<text x="45.3" y="73.3">DRX B7/B38/B41</text>
<text x="72.8" y="81.8">DRX B1/B3/B4/B5/B8/B20/B39/B40</text>
</g>
<g font-size="2.1" fill="#c0504d">
<text x="20.7" y="26.6">Filter</text>
<text x="20.5" y="38.4">Filter</text>
<text x="32.2" y="47.4">ANT SW</text>
<text x="31.4" y="50">&amp;GSM PA</text>
<text x="68.4" y="52.5">L/M/H PA</text>
<text x="10" y="57.4">U4401</text>
<text x="68.1" y="76.4">RX-SW</text>
<text x="68.5" y="73.9">U3901</text>
<text x="32.7" y="81">DRX-SW</text>
<text x="69.8" y="89.6">U4901</text>
<text x="26.6" y="96">FL4801</text>
<text x="77.6" y="102.5">FL4802</text>
<text x="112.5" y="106.4">WCN3660B</text>
<text x="112.4" y="109">BT/WIFI/FM</text>
<text x="116.6" y="153">ZU2670</text>
<text x="220.8" y="153.2">SPK-PA</text>
<text x="221" y="150.6">ZU2410</text>
</g>
<g font-size="2.1" fill="#f30">
<text x="71.7" y="32.5">TX B40</text>
<text x="69.7" y="36.5">TX B38/B41</text>
<text x="82.3" y="46.5">TX B1/B2/B3/B5/B8/B20/BC0</text>
<text x="93.6" y="50.5">TX B4</text>
<text x="77.3" y="60.6">TX B7/B34/B39/B41 GSM_LB/HB</text>
</g>
<text font-size="2.1" fill="#f00" x="113.1" y="155.4">RGB LED DRV</text>
<g font-size="1.8">
<text x="20.1" y="20.6">TRX B40</text>
<text x="232" y="22.8">from U0701</text>
<text x="16.3" y="32.6">TRX B38/B41</text>
<text x="219.7" y="41.6">VSP/VSN</text>
<text x="230.8" y="41.6">from U0501</text>
<text x="5.5" y="51.4">DRX</text>
<text x="16.9" y="51.8">TX / PRX</text>
<text x="219.9" y="49">BL LED</text>
<text x="229.7" y="49">from U0501</text>
<text x="16.2" y="76.4">DRX</text>
<text x="24.5" y="84.8">DRX</text>
<text x="192" y="86.5">USB_DP/DM</text>
<text x="88.9" y="100.9">WL_BT_RFIO_2P4G</text>
<text x="206.8" y="101.1">SW</text>
<text x="205" y="103.3">Charger</text>
<text x="18.2" y="110">WL_RFIO_5G</text>
<text x="193.5" y="119.4">SMPI</text>
<text x="199.3" y="124.3" transform="rotate(90 199.3 124.3)">RST</text>
<text x="209" y="128.9">PWR_KEY</text>
<text x="121.5" y="133.2">UIM1/2</text>
<text x="122.8" y="140.1">TF</text>
<text x="193.1" y="141.1">SMPI</text>
<text x="226" y="143.7">X0701</text>
<text x="224.9" y="145.8">19.2MHz</text>
<text x="180.5" y="154.3">SLEEP_CLK</text>
<text x="183.4" y="150.7">BB_CLK</text>
<text x="151.7" y="159.3">INFARED_DRV</text>
<text x="171" y="158.9" transform="rotate(90 171 158.9)">SPI</text>
<text x="183.6" y="157.3">RF_CLK</text>
<text x="217.5" y="157.1">RECEIVER</text>
<text x="145" y="167.1">INFARED LEDS</text>
<text x="192.7" y="163.2">DCDCs</text>
<text x="192.7" y="165.3">LDOs</text>
</g>
<text font-size="1.8" fill="#00f" x="132.5" y="85.4">GPS_BB_IQ</text>
<g font-size="1.4" fill="#00f">
<text x="131.2" y="29.8">WTR0_PRXBB_IQ</text>
<text x="131.1" y="78.6">WTR0_DRXBB_IQ</text>
</g>
<text font-size="1.4" fill="#f30" x="133" y="50.7">WTR0_TXBB_IQ</text>
<g font-size="1.4">
<text x="95.6" y="69.7">CLK from PMU</text>
<text x="232.7" y="72.6">from U0501</text>
<text x="95.4" y="98.1">CLK from PMU</text>
<text x="223.7" y="113.1">FLASH LED</text>
<text x="224" y="117.6">VSP/VSN</text>
<text x="224.4" y="115.4">BL LED</text>
<text x="129.3" y="146.1">CLK from PMU</text>
<text x="90.6" y="154.3">from U0701 VREG_L10</text>
</g>
<text font-size="1.4" fill="#c0504d" x="69.8" y="91.4">GPS-LNA</text>
</svg>
